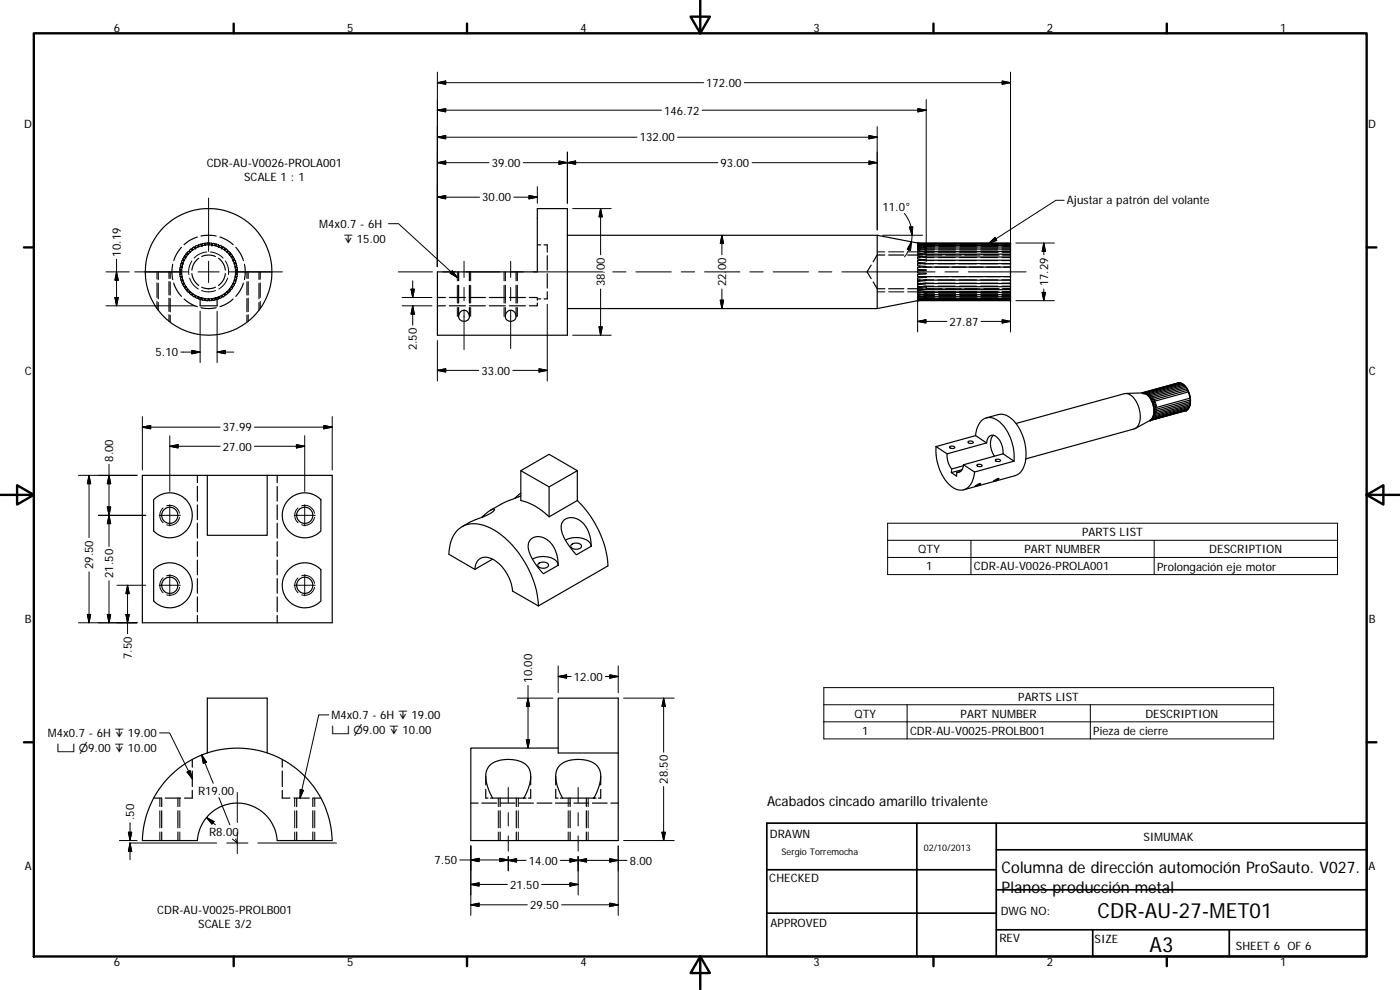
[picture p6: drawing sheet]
<svg xmlns="http://www.w3.org/2000/svg" width="420mm" height="297mm" viewBox="0 0 420 297" stroke-linecap="round" stroke-linejoin="round" font-family="sans-serif">
<g fill="none" stroke="#000" stroke-width=".36">
<path d="M51.8 79.3l-.2 2.5 .2 2.1M54.2 79.5l.1 .3M54.3 79.1v.3M54.4 79.1h.1M54.5 74.2l-1.2 1.4-1.1 2.6M54.5 79.9h.1M54.5 78.5l.1 .3M54.6 80l-.2 .1M54.6 79.1h.1M54.7 78.1l-.1 .2M54.7 78.9h.1M54.7 79.1h.1"/>
<path d="M54.7 78.1h.1M54.8 78.1h.1M54.8 78.9h.1M54.9 79.1h-.1M54.9 79h.1M54.9 77.7v.1M54.9 77.8l.1 .1M55 77.5l-.1 .2M55 78.1l.1 .1M55.1 77.9l.1 .2M55.1 77.2v.1M55.2 77.1l-.1 .1"/>
<path d="M55.2 77.1l.2 .1M55.2 78.1h.1M55.4 76.8h.1M55.5 76.8l.1 .1M55.5 77.2h.2M55.6 76.6l-.2 .2M55.6 77l.1 .2M55.7 77.2h.1M56 76.3l-.3 .1M56.1 76.3l.2 .1M56.1 75.9l.1 .2M56.1 75.8v.1"/>
<path d="M56.2 75.7l-.1 .1M56.3 76.1l.1 .1M56.4 76.3v.1M56.4 76.2v.1M56.4 76.4h-.1M56.5 75.4l-.1 .2M56.6 75.4l.1 .1M56.8 75.6l.1 .1M56.9 75.2h.1M56.9 75.1h.1M56.9 75.2v.1M57 75.4v.2"/>
<path d="M57 75.6v.1M57 75.6h.1M57 75l-.1 .1M57.3 74.7l-.1 .1M57.3 74.7h.1M57.4 74.7l.1 .1M57.6 74.9l.1 .1M57.7 74.5l.1 .2M57.8 75h.1M57.8 74.7l.1 .1M57.8 74.9v.1M57.9 74.8v.1"/>
<path d="M57.9 74.3l-.2 .1M58 74.2h.4M58.5 74.3l.1 .1M58.6 74.4h.1M58.7 74.4h.1M58.7 74.2v.1M58.7 74.3h.1M58.8 73.8l-.1 .3M59.2 73.6h.1M59.2 73.6l-.2 .1M59.2 71.1l-2.4 1.1-1.5 1.2M59.3 73.6v.2"/>
<path d="M59.4 73.9l.1 .1M59.5 74h.1M59.6 74h.1M59.6 73.5v.2M59.7 77.5a5 5 0 0 0-2.1 3.5M59.7 74h-.1M59.7 73.8v.1M59.7 73.9h.1M59.7 73.4h.1M59.8 73.4h-.1M60.2 73.3h-.2M60.3 73.3h.1"/>
<path d="M60.3 70.8l1.9-.2 2.7 .2M60.3 73.3l.1 .1M60.4 73.5l.2 .2M60.5 77a5 5 0 0 1 4.2 0M60.6 73.7h.1M60.6 73.2v.1M60.7 73.4v.2M60.7 73.1v.1M60.9 73.1h-.2M61.3 73l-.2 .1M61.3 73l.1 .2M61.4 73.3l.1 .1"/>
<path d="M61.5 73.4h.1M61.5 73.5h.1M61.6 73.5h.1M61.7 73.3v.1M61.7 73v.2M61.8 73h.1M62 72.9l-.2 .1M62.3 72.9h.1M62.3 72.9h-.2M62.4 73l.1 .1M62.5 73.2v.1M62.5 73.3v.1"/>
<path d="M62.5 73.4h.1M62.7 73.4h-.1M62.7 73.3v.1M62.7 73.2v.1M63 72.9l-.3 .2M63.2 72.9l.3 .1M63.5 73v.2M63.5 73.3l.1 .2 .2-.2M63.8 73.1v.1M63.9 73l-.1 .1M63.9 73l.2 .1M64.3 73.1h.2"/>
<path d="M64.5 73.1v.1M64.5 73.4v.2M64.5 73.2v.1M64.6 73.7h.1M64.7 73.7h.1M64.8 73.5l-.1 .2M64.9 73.3v.1M64.9 73.3h.1M65 73.3h.2M65.4 73.4h.1M65.5 73.9h.1M65.5 74h.1"/>
<path d="M65.5 73.4h.1M65.5 73.8v.1M65.6 77.5a4.9 4.9 0 0 1 2 3.5M65.6 73.6v.1M65.6 73.5v.1M65.6 74h.1M65.8 74h-.1M65.8 73.9v.1M65.9 73.6l-.1 .2M66 71.1l2.4 1.1 1.6 1.2M66 73.6h.1M66 73.6l.2 .1"/>
<path d="M66.3 73.8l.2 .3M66.5 74.3h.1M66.5 74.4h.1M66.5 74.2v.1M66.7 74.3l-.1 .1M67.2 74.2h-.4M67.3 74.3l.2 .1M67.3 74.9l.1 .1M67.3 74.8v.1M67.4 75h.1M67.4 74.7l-.1 .1M67.5 74.5l-.1 .2"/>
<path d="M67.6 74.9l-.1 .1M67.7 74.8h.4M68.2 75.6h.1M68.2 75l.1 .1M68.2 75.6v.1M68.2 75.4v.2M68.3 75.1h.1M68.3 75.2v.1M68.4 75.2h-.1M68.4 75.6l-.1 .1M68.6 75.4l-.1 .1M68.7 75.4l.1 .2"/>
<path d="M68.8 76.3l.1 .1M68.9 76.2l-.1 .1M68.9 76.4h.1M68.9 76.1v.1M69 75.7l.1 .1M69.1 75.8v.1M69.1 76.3l-.2 .1M69.1 75.9l-.1 .2M69.3 76.2h.1M69.3 76.2l-.1 .1M69.4 76.2v.1M69.4 76.3l.2 .1"/>
<path d="M69.5 77.2h.1M69.5 77.2h.2M69.6 77l-.1 .2M69.6 76.6l.2 .2M69.8 76.8l-.2 .1M69.8 77.2l.3 .1M70 78.1h.1M70.1 78.2h.1M70.1 77.9l-.1 .2M70.2 78.1l-.1 .1M70.2 77.5v.4M70.3 79h.1"/>
<path d="M70.3 79.1h.1M70.4 79.1h.2M70.4 78.9h.1M70.5 78.1h-.2M70.5 78.9h-.1M70.5 78.1l.1 .2M70.7 78.5l-.1 .3M70.8 74.2l1.5 2.1 .8 1.9M70.8 79.9l-.2 .1M70.8 79.1h-.1M70.8 79.1h.1M70.9 79.1v.1"/>
<path d="M70.9 79.2l.1 .2M71 79.5l-.1 .3M73.4 79.3l.2 1.7-.2 2.9M161.3 73.5h1M163.3 73.5h.9v2.1M164.2 76.7v4.3M170.3 70.6h93M261.4 79.5l-1.2 2.1 1.2 2M263.3 70.6v22M263.3 70.6l13 2.5M265.5 76.5h-2.2l-1.2 2M266.7 76.5h4.6"/>
<path d="M272.4 76.5h4.6M275.4 72.9v.3l1.1 .2M275.4 72.9h27.9M275.4 72.9h.1M275.4 73h.3M275.4 73h.1M275.4 73.3h.2M275.6 77.1h.1M275.6 77.1h27.7M275.6 77.1l-.2 .1 .1 .5 2.5 .4M275.7 73.1h.1M275.7 73.3l.7 .1"/>
<path d="M275.7 73l.7 .2-.6-.2M275.7 74.7l.7 .1M275.7 74.1l.7 .1M275.7 73.7l.7 .1M275.7 75.4l.7 .1M275.8 79.1h27.5h-2.6M275.8 79.1l-.4 .1 .1 .6 2.5 .2M275.8 73h.1M275.8 73.1l.6 .1M275.8 76.2l.6 .1M275.8 77.1l.6 .1M275.8 78.1h.6"/>
<path d="M275.8 79.1h.6M277 73.3l.7 .1zM277 74.3l.7 .1M277 74.9l.7 .1M277 75.6l.7 .1M277 76.3l.7 .1M277 77.2l3.3 .1M277 78.1l3.2 .1M277 79.1h3.2M277 73.5l.6 .1M277 73.9l.6 .1M277 73.2l.6 .1"/>
<path d="M277.1 73.8l.6 .2M277.1 73.3l.9 .1M277.2 74.2l.5 .1M277.3 74.8l.4 .1M277.4 75.5h.3M277.6 73.6h.1M277.6 73.6l.1 .1M277.6 73.3l.1 .1M277.8 76.3l.2 .1M277.8 75.6h.2M277.8 74.9v.1M277.8 73.6l.2 .1"/>
<path d="M277.8 73.9l.2 .1M277.8 74.4h.1M277.8 73.7h.2M277.8 74h.2M278 73.5h.1M277.8 73.4h.2M277.9 75h2.5M277.9 74.4h2.6M277.9 77.2h.1M277.9 74h2.6M278 77.2h.1M278 78.1h.1"/>
<path d="M278 77.2l-.2 .1M278 78.1l-.2 .1M278 76.4h.1M278 76.4h2.3M278 75.6h.1M278 75.6l2.4 .1M278 73.5h2.5M278 73.7h2.5M278 73.4h2.5M278.1 76.5h4.6M281.5 79.1h5.1M281.5 78.2h5.1"/>
<path d="M281.6 77.3h5.1M281.6 76.4h5.1M281.7 75.7h5M281.7 75h5.1M281.7 74.4h5.1M281.8 73.7h5M281.8 74h5M281.8 73.5h5M281.8 73.4h5M283.8 76.5h4.6M287.9 79.1h5.1M287.9 78.2h5.1"/>
<path d="M288 77.3h5.1M288 76.4h5.1M288 75.7h5.1M288 75h5.1M288 74.4h5.1M288.1 73.5h5.1M288.1 73.7h5M288.1 74h5M288.1 73.4h5.1M289.5 76.5h4.6M294.3 79.1h5.1M294.3 78.2h5.1"/>
<path d="M294.3 77.3h5.1M294.4 75.7h5.1M294.4 76.4h5M294.4 74.4h5.1M294.4 75h5.1M294.4 73.5h5.1M294.4 73.7h5.1M294.4 74h5.1M294.4 73.4h5.1M295.3 76.5h4.5M300.7 76.4h2.6M300.7 77.3h2.6"/>
<path d="M300.7 78.2h2.6M300.7 75.7h2.6M300.7 73.5h2.6M300.7 73.7h2.6M300.7 74h2.6M300.7 74.4h2.6M300.7 75h2.6M300.7 73.4h2.6M301 76.5h2.3M303.3 75.4l-27.9 .1 .1 .4 2.2 .4M303.3 78.1h-27.9l.1 .6 2.4 .3-.1 .1M303.3 73.3h-27.9l.2 .2 1.1 .2"/>
<path d="M303.3 73.6h-27.9l.1 .3 1.4 .3M303.3 74.1h-27.9l.1 .4 1.6 .3M303.3 74.7h-27.9l.2 .5 1.7 .3M303.3 76.2l-27.9 .1 .2 .5 2.3 .3M303.3 72.9v.4M303.3 73.6v.8M303.3 78.1v1.9M303.3 73.3v.1M303.3 73h-27.9M303.3 73.4v.2M303.3 73.6h.1M303.3 74.4v3.7"/>
<path d="M303.3 76.2v.1M303.3 77.1v.1M303.3 78.1h.1M43.6 81.6a19 19 0 0 0 19 19 19 19 0 0 0 19-19M43.6 81.6h10.9M43.6 81.6a19 19 0 0 1 19-19 19 19 0 0 1 19 19M47.5 81.6v2.3M47.5 85v4.6M47.5 90.8v2.3M50.7 81.6v1.9M50.7 84.5v4M50.7 89.5v4"/>
<path d="M50.7 94.4v2M52.1 85l1 2.2 1.4 1.7M54 81.3v.2M54 81.7v.2M54 81.9h.1M54 80.6l.2 .3M54 81.9l.2 .1M54 81.2h.1M54 82.7l.3 .3M54 81.2h.2M54.1 80.2l-.1 .2M54.2 83.4v.1"/>
<path d="M54.2 83.5v.1M54.2 82.3l-.2 .3M54.3 82h.1M54.3 80.1l-.2 .1M54.3 83.8v.2M54.3 81.2h.1M54.3 80.9l.2 .1M54.3 83.3l-.1 .1M54.4 84.1h.1M54.4 81.2h.1M54.5 84.5h.1M54.5 82.1l-.2 .1"/>
<path d="M54.5 82v.1M54.5 82.1h.1M54.5 84.5v.2M54.5 81.1h.1M54.5 81h.1M54.5 81.6a8.2 8.2 0 0 0 5.6 7.7M54.5 83h-.1M54.5 83.2h.1M54.6 83v.1M54.6 83.2h-.1M54.6 83.1v.1M54.6 84.8l.1 .2"/>
<path d="M54.6 84.3l-.1 .1M54.7 85h.1M54.7 85.1h.1M54.8 84h-.2M54.8 84.1h.1M54.9 84.1h.1M54.9 84.2l-.2 .1M54.9 85.5h.1M54.9 85l-.1 .1M54.9 85.5l.1 .2M54.9 85.4h.1M55 85.3l-.1 .1"/>
<path d="M55.1 85.8v.2M55.1 86h.1M55.1 85h-.1M55.2 85h.1M55.2 85.1h.1M55.2 85v.1M55.2 85.1l-.1 .1M55.3 89.7l1.9 1.4 2 .9M55.4 86h-.2M55.6 86.2v.4M55.7 86.7l.3 .1M55.7 86.1h-.1"/>
<path d="M55.7 85.9h-.2M55.7 86h.1M55.7 86v.1M56.1 87.2v.1M56.1 87.2h.1M56.1 87.3l.1 .1M56.2 87.1l-.1 .1M56.4 86.9l-.1 .1M56.4 86.8h.1M56.4 86.8h-.3M56.4 86.9h.1M56.4 87.5l.1 .2"/>
<path d="M56.5 87.7h.1M56.7 87.6l-.1 .1M56.9 87.8l.1 .4M56.9 87.5h-.1M57 87.5h.1M57.1 87.6v.1M57.1 87.7l-.1 .1M57.2 88.3l.1 .1M57.3 88.4h.1M57.5 88.3l-.1 .1M57.6 82.1a5 5 0 0 0 2.1 3.5M57.7 88.2h-.1"/>
<path d="M57.7 88.1v.1M57.8 88.5l.1 .3M57.8 88.1v.1M57.8 88.2v.2M58.4 88.9h-.4M58.6 88.7l-.1 .1M58.6 88.7h.1M58.6 89.3h.1M58.7 89l-.1 .2M58.7 88.7v.2M58.7 89.3h.1M59 89.4l.2 .1"/>
<path d="M59.2 89.5h.1M59.3 89.4v.1M59.5 89.2l-.1 .1M59.6 89.1v.1M59.6 89.2l.1 .2M59.6 89.5l.2 .3M60 89.8l.2 .1M60.1 89.3a7.9 7.9 0 0 0 5.1 0M60.4 89.7l-.1 .2M60.4 89.5v.1M60.5 89.5h-.1M60.5 89.5h.1"/>
<path d="M60.6 89.5h.1M60.6 89.8v.2M60.7 89.5v.2M60.7 90h.2M61.4 89.9l-.3 .2M61.5 89.7l-.1 .1M61.5 89.7h.1M61.6 89.7h.1M61.7 89.7v.2M61.7 90v.1M61.8 90.2h.1M61.8 90.2h.2"/>
<path d="M62.1 90.2h.2M62.3 90.2h.1M62.5 90v.1M62.5 90.1l-.1 .1M62.5 89.8v.1M62.6 89.7h-.1M62.6 89.7h.1M62.7 89.8v.1M62.7 90l.1 .1M62.8 90.1v.1M62.8 90.2h.2M63.5 90l-.3 .2"/>
<path d="M63.5 89.7v.2M63.6 89.7l.2 .1M63.8 89.9l.1 .2M64.1 90.1h-.2M64.5 89.8l-.2 .2M64.5 89.5v.2M64.6 89.5h.1M64.7 86.2a4.8 4.8 0 0 1-4.2 0M64.7 89.5h.1M64.7 89.5h-.1M64.7 89.5l.1 .1M64.9 89.7v.2"/>
<path d="M64.9 92.3l-2.3 .3-2.3-.3M65.2 89.3v2.5h-5.1v-2.5M65.2 89.8l-.2 .1M65.5 89.2v.2M65.6 89.5l-.2 .3M65.6 89.2h-.1M65.7 89.1l-.1 .1M65.7 89.2l.1 .1M65.8 89.4l.1 .1M65.9 89.5h.1M66 89.5h.1M66.2 89.4l-.2 .1"/>
<path d="M66.5 88.7v.2M66.5 89l.1 .2M66.5 88.7h.1M66.5 89.3h-.2M66.6 89.3h-.1M66.6 88.7l.1 .1M66.8 88.9h.4M67.4 88.2v.2M67.4 88.2h.1M67.4 88.5l-.1 .3M67.4 88.1v.1M67.5 88.1v.1"/>
<path d="M67.5 88.2h.1M67.6 82.1a4.8 4.8 0 0 1-2 3.5M68.1 88.3h-.4M68.1 87.6l.1 .2M68.2 87.5h.1M68.2 87.5h-.1M68.3 87.8l-.1 .4M68.3 87.5h.1M68.5 87.6l.1 .1M68.7 87.7h.1M68.8 86.9h.1M68.8 87.5l-.1 .2"/>
<path d="M68.9 86.9v.1M68.9 86.8h-.1M69 87.1l.1 .1M69.1 87.2h.1M69.1 87.3l-.1 .1M69.1 86.8h-.2M69.1 87.2v.1M69.2 86.8l.2 .1M69.4 86.9h.1M69.5 86v.1M69.5 85.9h.1M69.5 86h.1"/>
<path d="M69.5 86.1h.1M69.5 85.9h.2M69.6 86.7l-.2 .2M69.6 86.2v.4M69.8 86h.2M70 89.7l-1.9 1.4-2.1 .9M70 85.1l.1 .1M70 85.1h.1M70 85v.1M70 85h.1M70.1 85h.1M70.1 85.8l-.1 .2"/>
<path d="M70.2 85.3l.1 .1M70.3 85l.2 .1M70.3 85.5h.1M70.3 85.5l-.1 .2M70.3 84.1h.1M70.4 84.2l.1 .1M70.5 85h.1M70.6 84l-.2 .1M70.6 83.1v.1M70.6 84.3l.1 .1M70.6 80.1h.1M70.6 83.2h.2"/>
<path d="M70.6 83v.1M70.6 83.1h.1M70.6 84.8l-.1 .2M70.7 83h.1M70.7 80.1h.1M70.7 81.6a8.2 8.2 0 0 1-5.5 7.7M70.7 81.6a8.1 8.1 0 0 0-8.1-8.1 8.1 8.1 0 0 0-8.1 8.1M70.7 81.6h10.9M70.7 84.1h.2M70.7 82.1l.2 .1M70.7 81.1h.1M70.7 82.1h.1"/>
<path d="M70.7 84.5h.1M70.7 81h.1M70.7 84.5v.2M70.8 81.2h.1M70.9 83.3l.1 .1M70.9 82l-.2 .1M70.9 80.1l.2 .1M70.9 80.9l-.1 .1M71 83.8l-.1 .2M71 82.3l.2 .3M71 83.4v.1M71 81.2h.2"/>
<path d="M71 83.5v.1M71.1 80.2l.1 .2M71.2 80.6l-.2 .3M71.2 82.7l-.3 .3M71.2 81.3l.1 .2M71.3 81.7l-.3 .3M73.1 85l-1 2.2-1.3 1.7M74.5 81.6v1.9M74.5 84.5v4M74.5 89.5v4M74.5 94.4v2M77.7 81.6v2.3"/>
<path d="M77.7 85v4.6M77.7 90.8v2.3M131.3 89.3h2.4M131.3 81.6h30v-19h9v38h-39zM131.3 91.8h2.4M134.9 89.3h4.8M134.9 91.8h4.8M137.6 81.6v2.6M137.6 85.6v5.3M137.6 92.3v2.6M140.9 89.3h4.8M140.9 91.8h4.8"/>
<path d="M140.9 81.6v2.6M140.9 85.6v5.3M140.9 92.3v2.6M146.8 89.3h4.8M146.8 91.8h4.8M151.6 81.6v2.6M151.6 85.6v5.3M151.6 92.3v2.6M152.9 89.3h4.8M152.9 91.8h4.8M154.9 81.6v2.6M154.9 85.6v5.3"/>
<path d="M154.9 92.3v2.6M158.9 89.3h2.4v.8M161.3 89.7h1M161.3 90.9v.9h-2.4M164.2 87.5v2.2h-.9M164.2 82.1v4.3M170.3 92.6h93M262.1 84.6l1.2 2h2.2M266.7 86.6h4.6M272.4 86.6h4.6M275.4 90.2h27.9M275.4 90.2h.1"/>
<path d="M275.5 90.2h-.1M275.5 90.1h-.1M275.5 87.7h27.8M275.6 89.9h-.2M275.6 87.7h-.1M275.7 90.1l.7-.2-.6 .2M275.7 90.1l-.3 .1M275.8 80.1h.1M275.8 83h.1M275.8 83h27.5M275.8 80.1h27.5M275.8 80.1l-.4 .1v.6l2.6 .3-2.4 .1-.2 .1v.6l2.6 .2"/>
<path d="M276.3 90l-13 2.6M276.4 87.6l-.6 .1M276.4 86.8l-.6 .1M276.4 86h-.6M276.4 85l-.6 .1M276.4 90l-.7 .2M276.4 89.7l-.7 .1M276.4 88.9l-.7 .1M276.4 89.4l-.6 .1M276.4 88.3l-.7 .1M276.5 89.8l-1.1 .3h27.9M276.7 89.4l-1.3 .3v.2h27.9"/>
<path d="M276.9 89l-1.4 .2-.1 .3h27.9M277 89.6l.7-.1-.7 .2M277.1 88.4l-1.7 .3v.3h27.9M277.3 87.7l-1.8 .3-.1 .4h27.9M277.6 84h-.6M277.6 84h.1M277.6 89.8l-.6 .1 .7-.1M277.6 89.7l-.6 .1M277.6 84h2.6M277.7 87.6l-.3 .1M277.7 87.5h-.7M277.7 86.9l-2.2 .3v.5"/>
<path d="M277.7 86.7l-.7 .1M277.7 85h-.7M277.7 89.7h-.1M277.7 85h2.5M277.7 88.8l-.5 .1M277.7 89.2l-.6 .1M277.7 88.7l-.7 .1M277.7 89.2l-.7 .1M277.7 88.3h-.4M277.7 88.2h-.7M277.7 83l.2 .2-2.4 .2-.1 .6 27.9 .1-2.6-.1M277.8 85.9h.2"/>
<path d="M277.8 85l.2 .1-.4 .1-2.1 .2-.1 .6h27.9M277.8 84v.2l-2.3 .3-.1 .5 27.9 .1M278 89.7h.1M278 89.5h.1M277.8 88.7h.2M277.8 89.2h.2M277.8 88.1h2.6M277.9 88.1l.1 .1M277.9 86l-2.4 .4-.1 .5h27.9M277.9 88.7h2.6M277.9 89.1h2.6M278 87.5l-.2 .1"/>
<path d="M278 86h-.1M278 89.7l-.2 .1M278 89.7h2.5M278 88.7h.1M278 88.7l-.2 .1M278 89.2h-.2M278 82.1l-2.6 .2v.6l.4 .1M278 88.2h.1M278 80v.1M278 82.1h.1M278 89.7l-.9 .2M278 88.2h-.2"/>
<path d="M278 89.5h2.5M278 80.1h-.3M278.1 86.6h4.6M280.3 85.9h-3.3M280.3 86.7l-2.5 .1M280.4 87.5h-2.4M281.5 84h5.1M281.5 85h5.1M281.6 85.9h5.1M281.6 86.7h5.1M281.7 87.5h5M281.7 88.1h5.1"/>
<path d="M281.7 88.7h5.1M281.8 89.1h5M281.8 89.5h5M281.8 89.7h5M283.8 86.6h4.6M287.9 84h5.1M287.9 85h5.1M288 85.9h5.1M288 86.7h5.1M288 87.5h5.1M288 88.1h5.1M288 88.7h5.1"/>
<path d="M288.1 89.7h5.1M288.1 89.1h5M288.1 89.5h5M289.5 86.6h4.6M294.3 84h5.1M294.3 85h5.1M294.3 85.9h5.1M294.4 87.5h5.1M294.4 86.7h5M294.4 88.1h5.1M294.4 88.7h5.1M294.4 89.7h5.1"/>
<path d="M294.4 89.1h5.1M294.4 89.5h5.1M295.3 86.6h4.5M300.7 85.9h2.6M300.7 85h2.6M300.7 86.7h2.6M300.7 89.7h2.6M300.7 88.1h2.6M300.7 88.7h2.6M300.7 87.5h2.6M300.7 89.1h2.6M300.7 89.5h2.6"/>
<path d="M301 86.6h2.3M303.3 88.7v.3M303.3 89.7v.2M303.3 90.2h.1M303.3 80.1h.1M303.3 80.1v1.1M303.3 81.2v.7M303.3 82v.1M303.3 82.1v.9M303.3 83v2.1M303.3 85.1v3.3M303.3 86.9h.1"/>
<path d="M303.3 88.4v.3M303.3 89v.2M303.3 89.2v.3M303.3 89.5v.2M303.3 89.9h.1M303.3 89.9v.2M303.3 90.1v.1M303.3 80v.1M303.3 81.2h.1M303.3 81.9v.1M303.3 82.1h.1M343.1 117.9h.5"/>
<path d="M343.1 117.9l-5.3 .1M343.1 117.9h.1M343.7 118.1h.1M343.7 118.1l.8 .1M344.1 118.3l.8 .1M344.1 118.3h.1M346.4 119.9h.1M353.6 114.9h-.1M353.9 114.9l-11.3 3M354.3 114.9v.1M354.3 114.9l-11.2 3M354.3 115h.1"/>
<path d="M354.6 115.1l-.2-.1-11 3h.6M354.6 115.1h.1M354.7 115.1h.1M354.7 115.1l-11 3M354.8 115.1l.1 .2M355.3 115.6l-.2-.3-11 3M355.4 115.5v.1M355.4 115.5l-11 3.1 .2 .2 .7-.1M355.4 115.6l.1 .3M355.7 115.9h.1M355.7 115.9l-11 3 .2 .2 .9-.1M355.7 115.9l.1 .4"/>
<path d="M356.1 116.7l-.1-.5-11 3.1 .2 .2 .9-.1M356.4 117.1l-.1-.5-11 3.1 .1 .2h1M356.6 117.6h.1M356.6 117.6l-.1-.5-11 3 .1 .3 1-.1M356.8 118l.1 .5M356.8 118h.1M356.8 117.9h.1M356.8 117.9v.1M356.8 117.9l-.1-.3-11 3 .2 .3 .9-.1M356.9 118.5v.1M356.9 118.5h.1M356.9 118.6h.1"/>
<path d="M357 119l.2 .4M357 118.6h.1M357 119h.1M357.1 118.6l.1 .3M357.1 119.5l.2 .5-11 3v-.3l.8-.5M357.1 119.5h.1M357.1 118.9l-.1 .1M357.2 118.9h-.1M357.2 119.4h.1M357.2 119.4l-11 3v-.2l.8-.4M280.9 134a14 14 0 0 0 5.5 12.5 3.7 3.7 0 0 0 5.5-2.5l.6-2.4M280.9 134l3.3 2.2"/>
<path d="M284.2 136.2a6.8 6.8 0 0 0 1.4 4.5M285 134l.3-.1a.67 .67 0 0 1 .8-.1 .67 .67 0 0 1 .3 .7h-.1a.8 .8 0 0 1-1.3-.5zM289.1 139.7l-3.5 1M289.2 139.4a2.05 2.05 0 0 1-2 2.3M289.2 139.4l3.3 2.2M290.6 132.5l.2-.1a.87 .87 0 0 1 1.3 .4 .9 .9 0 0 1-1.5-.3zM292.8 130.7a5.2 5.2 0 0 1 3.8-5.4 7.2 7.2 0 0 1 6 4.6 15.5 15.5 0 0 1 1.7 8.5M292.8 130.7l3.3 2.2M292.8 130.7l-11.9 3.3M293.2 139.4l.3-.1a.88 .88 0 0 1 1.2 .5l-.6 .2a.58 .58 0 0 1-.6 0 .58 .58 0 0 1-.3-.6zM296 125.4l3.6-1a6 6 0 0 1 6 3.7 14.1 14.1 0 0 1 1.4 12.5l-.9 1.2-1.5 .9-15.4 4.3M296.1 132.9a1.85 1.85 0 0 1 .7-1.9 1.85 1.85 0 0 1 2.1-.1 6.1 6.1 0 0 1 2.1 5.3"/>
<path d="M296.1 132.9l-11.9 3.3M298.1 130.6a5.3 5.3 0 0 0 .4 6.3M298.8 137.9l.3-.1a.9 .9 0 0 1 1.2 .5l-.7 .2a.61 .61 0 0 1-.8-.6zM301 136.2l-11.8 3.2M301 136.2l3.3 2.2M304.3 138.4l-11.8 3.2M304.9 127.1l32.5-9a3.9 3.9 0 0 1 3.9 2.9 6.5 6.5 0 0 1-.4 7.4l-33.1 9.3M345.3 126l-4.6 2.6M345.6 125.8l-.1 .1M345.8 125.6l-.3 .3M345.9 125.2h.1M346 125.5l-.2 .1"/>
<path d="M346.3 125.1l-.6 .5M346.5 124.7l-.6 .5M346.6 120.4h.1M346.8 120.8h.1M346.8 120.8l-.9 .3 .1 .3 .9-.1-.8 .3v.3l.9-.1M347 121.8h.1M355.8 123.2h.1M356.1 123.1l-11.1 3.1M356.2 123h.1M356.2 123l-11 3 .3-.1M356.4 122.9l-.1 .1M356.6 122.6h.1"/>
<path d="M356.6 122.6l-.1 .2-11 3.1M356.7 122.5v.1M356.7 122.6l-11 3M356.8 122.2l-.1 .3M356.9 122.2l-11 3M356.9 121.9l.1 .1M356.9 122.2h.1M357 122h.1M357 122l-.1 .2M357 121.5l.1 .3M357 121.8l-11 3.1 .8-.6M357.1 121.8h-.1"/>
<path d="M357.1 121l.1 .4M357.1 120.5l.1 .4M357.1 120h.1M357.2 120l.1 .5-11 3v-.3l.8-.5M357.2 121.4h.1M357.2 121.4l-11 3 .1-.3 .7-.3M357.2 120.9v.1M357.2 121l-10.9 3v-.3l.8-.4M46.4 149.6a6.8 6.8 0 0 1 9.5 .4 6.8 6.8 0 0 1-.3 9.5 6.8 6.8 0 0 1-9.5-.2v-9.4zM59.2 142.6v2.2M59.2 145.9v4.5M59.2 151.5v4.4"/>
<path d="M59.2 157v4.4M62.2 142.6h-19.5v44.3h57v-44.3h-19.5M62.2 142.6h18v18h-18zM83.2 142.6v2.2M83.2 145.9v4.5M83.2 151.5v4.4M83.2 157v4.4M86.9 149.7a6.8 6.8 0 0 1 9.4 .2v9.4a6.8 6.8 0 0 1-9.7 0 6.8 6.8 0 0 1 .3-9.6zM144.6 155.2l2.2-1.8 1.5-.6a2.12 2.12 0 0 1-1.6 1.5l-5.6 2.3-2.4 1.4M156.3 141.2l8.5-4.9 8.5 4.9-8.5 4.9zM156.3 141.2v9a17.8 17.8 0 0 1 8.5 4.9l8.5-4.9M156.3 148l-1.8 1.5"/>
<path d="M156.3 148.8l-4.8 1.9-4.3 2.4M164.8 146.1v9M169.2 156.1a4.6 4.6 0 0 1 6.7 2.1l1.1 2.7 .4 3-4.4 2.6a15.9 15.9 0 0 1-4.6-8.2l.2-1.3zM173.3 150.2a30 30 0 0 1 9.1 19.6l-20.8 12M173.3 141.2v9M285.6 140.7l-.1 1.1M287.2 141.7l-.1 1.2-1.6-1.1M288.3 141.4l-1.1 .3M288.7 140.9l-3.2 .9M292.6 145.9l1.6-.8a1.59 1.59 0 0 1-1.6 .9zM298.2 144.3a1.41 1.41 0 0 1 1.6-.6l-1 .6zM46.4 170.6a6.7 6.7 0 0 1 9.5 .4 6.7 6.7 0 0 1-.3 9.5 6.7 6.7 0 0 1-9.5-.2v-9.4z"/>
<path d="M59.2 162.5v4.4M59.2 168.1v4.4M59.2 173.6v4.4M59.2 179.1v4.5M83.2 162.5v4.4M83.2 168.1v4.4M83.2 173.6v4.4M83.2 179.1v4.5M86.3 171.3a6.7 6.7 0 0 1 10-.4v9.4a6.7 6.7 0 0 1-9.4 .3 6.7 6.7 0 0 1-.6-9.3zM142.5 170.8a3.4 3.4 0 0 1 1.7-3.3 3.4 3.4 0 0 1 3.7 .3 12.6 12.6 0 0 1 5.9 9.5l7.8 4.5M142.5 170.8l-7.8-4.5a8.9 8.9 0 0 1 4.8-8.7 11.3 11.3 0 0 1 10.6 2.6 30.2 30.2 0 0 1 11.5 21.6M147.8 167.8l-5.3 3"/>
<path d="M159.3 161.8a4.6 4.6 0 0 1 6.7 2.1l1 2.3 .5 3.4-4.4 2.5a16.3 16.3 0 0 1-4.6-8.1l.1-1zM159.8 167.8a6.3 6.3 0 0 1 7.4 .9l.3 .9M161.7 169.1a2.07 2.07 0 0 1 2.9 .4 1.82 1.82 0 0 1-3.2 0zM169.7 162.1a6.3 6.3 0 0 1 7.5 .9l.2 .9M171.4 163.5a2.07 2.07 0 0 1 3.1 .3 1.83 1.83 0 0 1-2.8 .7l-.4-.5zM59.2 184.7v2.2M83.2 184.7v2.2M167.5 209.5h18v16.4h-18zM46.1 239.5h2.3M48.5 239.5v2.5M49.6 239.5h4.6M50.6 233.2a28.5 28.5 0 0 1 30.9-6.8 28.5 28.5 0 0 1 18.2 25.8h-16.5a12 12 0 0 0-12-11.2 12 12 0 0 0-12 11.2h-16.5a28.6 28.6 0 0 1 7.9-19z"/>
<path d="M53.4 239.5v2.5M57.7 237.1v2.4h-2.3M57.7 227.9v2.3M57.7 231.3v4.7M62.2 225.9v-16.4h18v16.4M84.7 237.1v2.4h2.3M84.7 227.9v2.3M84.7 231.3v4.7M88.2 239.5h4.6M89 239.5v2.5M93.9 239.5v2.5M94 239.5h2.3"/>
<path d="M145.8 236.9v2.6h.7M145.8 232.9v2.6M146.9 229.7a9.7 9.7 0 0 1 9.2-1.3 4.6 4.6 0 0 1 3 5.9l-.7 2.6-1.2 2.6h-9.4a10.8 10.8 0 0 1-1.6-8.7zM147.2 239.5h.6M150.1 239.5v2.5M154.9 239.5v2.5M157.2 239.5h.7M159.3 236.9v2.6h-.7M159.3 232.9v2.6M166.8 236.9v2.6h.7M166.8 232.9v2.6M167.5 224.5h-26.2v27.7h44.2v-26.3"/>
<path d="M168.2 239.5h.7M171.1 239.5v2.5M176 239.5v2.5M178.2 239.5h-9.3a11.6 11.6 0 0 1-1.9-8.3 6.4 6.4 0 0 1 6.5-3.3 7.2 7.2 0 0 1 6.2 2.5 8.6 8.6 0 0 1-.7 7.5l-.8 1.6h.7M180.3 236.9v2.6h-.7M180.3 232.9v2.6M48.5 243.3v5.1M48.5 249.6v2.6M53.4 243.3v5.1M53.4 249.6v2.6M89 243.3v5.1M89 249.6v2.6"/>
<path d="M93.9 243.3v5.1M93.9 249.6v2.6M141.3 241h2.2M144.6 241h4.4M150.1 243.3v5.1M150.1 249.6v2.6M150.1 241h4.4M154.9 243.3v5.1M154.9 249.6v2.6M155.7 241h4.4M161.2 241h4.4M166.7 241h4.5"/>
<path d="M171.1 243.3v5.1M171.1 249.6v2.6M172.2 241h4.5M176 243.3v5.1M176 249.6v2.6M177.8 241h4.4M183.3 241h2.2"/>
<circle cx="139.3" cy="94.8" r="1.68"/>
<circle cx="153.3" cy="94.8" r="1.69"/>
<circle cx="51" cy="154.6" r="2.43"/>
<circle cx="91.5" cy="154.6" r="2.43"/>
<circle cx="51" cy="175.6" r="2.43"/>
<circle cx="91.5" cy="175.6" r="2.43"/>
</g>
<g fill="#000">
<circle cx="54.9" cy="79.1" r=".18"/>
<circle cx="54.9" cy="79" r=".18"/>
<circle cx="55.7" cy="77.2" r=".18"/>
<circle cx="58.7" cy="74.4" r=".18"/>
<circle cx="60.6" cy="73.7" r=".18"/>
<circle cx="62.6" cy="73.4" r=".18"/>
<circle cx="63.6" cy="73.5" r=".18"/>
<circle cx="65.6" cy="74" r=".18"/>
<circle cx="66.5" cy="74.4" r=".18"/>
<circle cx="68.9" cy="76.4" r=".18"/>
<circle cx="70" cy="78.1" r=".18"/>
<circle cx="70.3" cy="79" r=".18"/>
<circle cx="275.4" cy="72.9" r=".18"/>
<circle cx="278" cy="74.4" r=".18"/>
<circle cx="303.3" cy="72.9" r=".18"/>
<circle cx="303.3" cy="73" r=".18"/>
<circle cx="54.5" cy="81.1" r=".18"/>
<circle cx="54.5" cy="81" r=".18"/>
<circle cx="54.6" cy="80.1" r=".18"/>
<circle cx="54.6" cy="80" r=".18"/>
<circle cx="55.7" cy="85.9" r=".18"/>
<circle cx="55.7" cy="86" r=".18"/>
<circle cx="57" cy="87.5" r=".18"/>
<circle cx="60.6" cy="89.5" r=".18"/>
<circle cx="62.6" cy="89.7" r=".18"/>
<circle cx="63.6" cy="89.7" r=".18"/>
<circle cx="65.6" cy="89.2" r=".18"/>
<circle cx="68.2" cy="87.5" r=".18"/>
<circle cx="68.9" cy="86.8" r=".18"/>
<circle cx="69.5" cy="86" r=".18"/>
<circle cx="70" cy="85" r=".18"/>
<circle cx="70.6" cy="80" r=".18"/>
<circle cx="70.7" cy="81" r=".18"/>
<circle cx="275.4" cy="90.2" r=".18"/>
<circle cx="278" cy="87.5" r=".18"/>
<circle cx="278" cy="86" r=".18"/>
<circle cx="278" cy="85.9" r=".18"/>
<circle cx="278" cy="85.1" r=".18"/>
<circle cx="303.3" cy="90.1" r=".18"/>
<circle cx="303.3" cy="90.2" r=".18"/>
<circle cx="343.1" cy="117.9" r=".18"/>
<circle cx="343.4" cy="118" r=".18"/>
<circle cx="353.8" cy="114.9" r=".18"/>
<circle cx="353.9" cy="114.9" r=".18"/>
<circle cx="354.1" cy="114.9" r=".18"/>
<circle cx="354.4" cy="115" r=".18"/>
<circle cx="356.4" cy="117.1" r=".18"/>
<circle cx="357" cy="119" r=".18"/>
<circle cx="345.2" cy="126" r=".18"/>
<circle cx="345.5" cy="125.9" r=".18"/>
<circle cx="345.7" cy="125.6" r=".18"/>
<circle cx="356" cy="123.2" r=".18"/>
</g>
<g fill="none" stroke="#000" stroke-width=".3">
<path d="M131.3 24.8l2.5-.5v1zM131.3 33.1l2.5-.5v1zM131.3 24.8h79.9M131.3 33.1h67.2M131.3 21.6v58.4M210.7 33.1h67.3M223.4 24.8h79.9M263.3 38v31M275.5 32.6l2.5 .5-2.5 .5zM278 29.9v48.6M300.8 24.3l2.5 .5-2.5 .5zM303.3 21.6v51.9"/>
<path d="M62.6 59.4v16M131.3 41.2l2.5-.5v1zM131.3 59.2l2.5-.5v1zM131.3 48.8l2.5-.5v1zM131.3 41.2h59.9M131.3 48.8h15.5M131.3 59.2h12.6M154.2 59.2h7.1M157 48.8h58.4M158.8 58.7l2.5 .5-2.5 .5zM161.3 56v5M167.8 48.3l2.5 .5-2.5 .5z"/>
<path d="M170.3 48.8l2.5-.5v1zM170.3 45.6v15.4M203.4 41.2h59.9M225.7 48.8h37.6M260.8 40.7l2.5 .5-2.5 .5zM260.8 48.3l2.5 .5-2.5 .5zM35 77.8v14M57.6 78.3a6 6 0 0 0-.9 4.1M62.1 75.6a5.8 5.8 0 0 0-3.8 1.8M62.6 78.4v6.4M63.1 75.6a6 6 0 0 1 3.8 1.8M67.6 78.3a5.7 5.7 0 0 1 .9 4.1"/>
<path d="M116.6 67.1h3l17.7 16.2M139.3 78.4v4.8M153.3 78.4v4.8M171.9 62.6h11.5M180.2 62.6l.6 2.5h-1zM180.2 62.6v13.8M216.7 70.6v5.8M216.7 70.6l.5 2.5h-1zM263.3 75.6h2.2M264.9 70.6h12M266.7 75.6h4.6M271.4 64l1.2 1.9a10.5 10.5 0 0 1-.8 10.7l-.3 .5"/>
<path d="M272.4 75.6h4.6M272.9 68.1h1l-.2 2.5zM273.5 72.6l-.2 2.5-1-.3zM278.1 75.6h4.6M283.8 75.6h4.6M289.5 75.6h4.6M295.3 75.6h4.5M296.8 73l1.8-1.8 .5 .9zM301 75.6h2.3M304.9 72.9h11.5M313.3 72.9v3.5M313.3 72.9l.5 2.5h-1z"/>
<path d="M319.4 60.1h-2.5l-20.1 12.9M31.8 81.6h7M31.8 91.8h26.7M34.5 89.3h1l-.5 2.5zM35 81.6l.5 2.5h-1zM40.4 81.6h16M47.1 81.6v2.2M47.1 84.9v4.4M47.1 90.4v2.2M51.1 81.6v2M51.1 84.6v4M51.1 89.6v4"/>
<path d="M51.1 94.6v2M56.9 83.4a5.9 5.9 0 0 0 2.6 3.3M59.4 81.6h6.4M60.1 93.4v15.4M64.7 87.2a6 6 0 0 1-4.2 0M65.2 93.4v15.4M68.3 83.4a5.9 5.9 0 0 1-2.6 3.3M68.8 81.6h16M74.1 81.6v2M74.1 84.6v4M74.1 89.6v4M74.1 94.6v2"/>
<path d="M78.1 81.6v2.2M78.1 84.9v4.4M78.1 90.4v2.2M119.6 81.6h10.2M120.7 89.3h9M120.7 91.8h9M123.3 86.8h1.1l-.5 2.5zM123.9 84.2v5.1M123.9 91.8v5.8M123.9 91.8l.5 2.5h-1.1zM132.8 81.6h4M135.8 81.2l1.5 2.1-2.2-1.3z"/>
<path d="M137.3 81.6v2.6M137.3 85.6v5.3M137.3 92.3v2.6M139.3 86.3v3.9M139.3 93.2v11.7M139.8 81.6h10.3M141.3 81.6v2.6M141.3 85.6v5.3M141.3 92.3v2.6M151.3 81.6v2.6M151.3 85.6v5.3M151.3 92.3v2.6"/>
<path d="M153 81.6h4M153.3 86.3v3.9M153.3 93.2v11.4M155.3 81.6v2.6M155.3 85.6v5.3M155.3 92.3v2.6M160 81.6h20.9M164.2 91.3v23M179.8 98.1h1l-.6 2.5zM180.2 86.7v13.9M183.9 81.6h4M190.8 81.6h10.7"/>
<path d="M204.5 81.6h4M211.4 81.6h10.7M216.2 90.1h1l-.5 2.5zM216.7 86.7v5.9M225.1 81.6h4M232 81.6h10.7M245.7 81.6h3.9M252.7 81.6h27.9M263.3 87.6h2.2M266.7 87.6h4.6M272.4 87.6h4.6M275.4 83.4v16.2"/>
<path d="M275.4 96.4l2.5-.5v1zM275.4 96.4h8.8M278.1 87.6h4.6M283.6 81.6h4M283.8 87.6h4.6M289.5 87.6h4.6M290.6 81.6h17.3M294.5 96.4h8.8M295.3 87.6h4.5M300.8 95.9l2.5 .5-2.5 .5zM301 87.6h2.3M303.3 83.4v16.2"/>
<path d="M304.9 90.2h11.5M312.8 87.7h1l-.5 2.5zM313.3 86.7v3.5M54.3 105.6h5.8M57.6 105.1l2.5 .5-2.5 .6zM65.2 105.6l2.5-.5v1.1zM65.2 105.6h5M131.3 111.1l2.5-.5v1zM131.3 111.1h12.3M131.3 102.2v12.1M153.9 111.1h10.3M161.8 110.6l2.4 .5-2.4 .5z"/>
<path d="M171.9 100.6h11.5M32.7 139.3v24.7M42.7 125v16M42.7 128.2l2.5-.5v1zM42.7 128.2h23.4M51 130.7v16.7M51 133.9l2.5-.5v1zM51 133.9h15.1M76.4 133.9h15M76.4 128.2h23.3M89 133.4l2.4 .5-2.4 .5zM91.4 130.7v16.7"/>
<path d="M97.2 127.7l2.5 .5-2.5 .5zM99.7 125v16M23.5 142.6h17.6M26.7 142.6l.5 2.5h-1zM26.7 142.6v18.7M29.5 154.6h14.2M32.2 152.1h1l-.5 2.5zM32.7 142.6l.5 2.5h-1zM32.7 154.6l.5 2.5h-1zM47.8 154.6h6.3M48.9 152.4a3 3 0 0 0 0 4.4M50 151.8a2.98 2.98 0 0 1 3.9 2.2"/>
<path d="M51 151.4v6.4M53.9 155.2a2.97 2.97 0 0 1-3.9 2.3M88.3 154.6h6.3M89.4 152.4a2.98 2.98 0 0 0 0 4.4M90.5 151.8a3 3 0 0 1 3.9 2.2M91.4 151.4v6.4M94.4 155.2a2.99 2.99 0 0 1-3.9 2.3M266.4 157h135v15.4h-135zM26.7 171.6v15.3M32.7 174.2v12.7M35.1 175.6h8.6M38.3 175.6v14.6"/>
<path d="M38.3 175.6l.5 2.5h-1zM47.8 175.6h6.3M48.9 173.4a3 3 0 0 0 0 4.4M50 172.8a2.97 2.97 0 0 1 3.9 2.2M51 172.4v6.4M53.9 176.2a2.97 2.97 0 0 1-3.9 2.3M88.3 175.6h6.3M89.4 173.4a2.98 2.98 0 0 0 0 4.4M90.5 172.8a2.99 2.99 0 0 1 3.9 2.2M91.4 172.4v6.4M94.4 176.2a2.99 2.99 0 0 1-3.9 2.3M266.4 162.1h135"/>
<path d="M266.4 167.3h135M291.4 162.1v10.3M346.4 162.1v10.3M23.5 186.9h17.6M26.2 184.4h1l-.5 2.5zM32.2 184.4h1l-.5 2.5zM37.8 184.4h1l-.5 2.5zM167.5 199.8v8.1M185.5 199.8v8.1M47.9 219.9h3l6.8 13.8M98.7 214.5h-3l-5.7 25M155.3 209.5h10.6"/>
<path d="M158.5 205.7v18.8M158.5 209.5l.5 2.5h-1zM167.5 203l2.5-.5v1zM167.5 203h3.9M181.7 203h3.8M183 202.5l2.5 .5-2.5 .5zM187.1 209.5h15.2M199.2 209.5v16.2M199.2 209.5l.5 2.5h-1zM247.2 206.3h135v15.4h-135zM247.2 211.5h135M247.2 216.6h135"/>
<path d="M272.2 211.5v10.2M327.2 211.5v10.2M48 239.5v2.5M54 239.5v2.5M56.1 231.6l1-.4 .6 2.5zM60.5 226.5l1.4 2.2-.9 .3zM60.5 226.5l3.5 8.5M65.7 239.3l3.3 8.2M71.2 237.8v9M88.4 239.5v2.5M90.1 236.9l1 .2-1.1 2.4zM94.5 239.5v2.5"/>
<path d="M149.6 239.5v2.5M152.5 236.3v4.5M155.5 239.5v2.5M158 222h1l-.5 2.5zM170.5 239.5v2.5M173.5 236.3v4.5M176.5 239.5v2.5M199.2 236v16.2M35.8 252.2h5.3M38.5 249.7h1l-.5 2.5zM38.9 252.9h26.1M39 246.9v5.3"/>
<path d="M39 252.9v5.1M39 252.9l.5 2.6h-1zM48 243.3v5.1M48 249.6v2.6M54 243.3v5.1M54 249.6v2.6M62 245.3l2.2 1.2-.6 .8zM62 245.3l2.7 2.2M69.8 251.8l1.4 1.1h3.2M70.7 251.8l.5 1.1h-3.2M71.2 249.8v6.3M77.4 252.9h23.6"/>
<path d="M88.4 243.3v5.1M88.4 249.6v2.6M94.5 243.3v5.1M94.5 249.6v2.6M138 258h14.5M141.3 253.8v20.9M141.3 258l2.5-.5v1zM149.6 243.3v5.1M149.6 249.6v2.6M150 257.5l2.5 .5-2.5 .5zM152.5 257v4.3M152.5 258.1l2.5-.5v1.1z"/>
<path d="M152.5 258.1h5.4M152.5 243.8v4M152.5 250.8v4.6M155.5 243.3v5.1M155.5 249.6v2.6M168.2 258.1h20M170.5 243.3v5.1M170.5 249.6v2.6M171 257.6l2.5 .5-2.5 .6zM173.5 243.8v4M173.5 250.8v4.6M173.5 257v11.5"/>
<path d="M173.5 258.1l2.5-.5v1.1zM176.5 243.3v5.1M176.5 249.6v2.6M183 257.6l2.5 .5-2.5 .6zM185.5 253.8v20.9M187.1 252.2h15.2M198.7 249.7h1l-.5 2.5zM141.3 271.5l2.5-.5v1zM141.3 265.4l2.5-.5v1zM141.3 271.5h17M141.3 265.4h11M162.5 265.4h11"/>
<path d="M168.5 271.5h17M171 264.9l2.5 .5-2.5 .5zM183 271l2.5 .5-2.5 .5z"/>
</g>
<g fill="none" stroke="#000" stroke-width=".71">
<path d="M10.1 10h400.1v277h-400.1zM70.1 7.1v2.9M140.2 7.1v2.9M207.3 5h5.8l-2.9 5zM210.2 0v10M280.2 7.1v2.9M350.2 7.1v2.9M7.2 74.2h2.9M410.2 74.2h2.9M.2 148.5h9.9M5.1 145.6l5 2.9-5 2.9zM410.2 148.5l5-2.9v5.8z"/>
<path d="M410.2 148.5h9.9M7.2 222.7h2.9M410.2 222.7h2.9M70.1 287v2.9M140.2 287v2.9M210.2 287l2.9 5h-5.8zM210.2 287v10M280.2 287v2.9M350.2 287v2.9"/>
</g>
<path d="M230.1 247h180.1v40h-180.1zM275.2 247v40M299 255h111.2M299 247v40M230.1 274h68.9M230.1 261h68.9M299 279h111.2M299 267h111.2M327.9 279v8M368.9 279v8" fill="none" stroke="#000" stroke-width=".51"/>
<g fill="#000" stroke="#000" stroke-width=".3">
<path d="M131.3 24.8l2.5-.5v1zM131.3 33.1l2.5-.5v1zM275.5 32.6l2.5 .5-2.5 .5zM300.8 24.3l2.5 .5-2.5 .5zM131.3 41.2l2.5-.5v1zM131.3 59.2l2.5-.5v1zM131.3 48.8l2.5-.5v1zM158.8 58.7l2.5 .5-2.5 .5zM167.8 48.3l2.5 .5-2.5 .5zM170.3 48.8l2.5-.5v1zM260.8 40.7l2.5 .5-2.5 .5zM260.8 48.3l2.5 .5-2.5 .5z"/>
<path d="M180.2 62.6l.6 2.5h-1zM216.7 70.6l.5 2.5h-1zM272.9 68.1h1l-.2 2.5zM273.5 72.6l-.2 2.5-1-.3zM296.8 73l1.8-1.8 .5 .9zM313.3 72.9l.5 2.5h-1zM34.5 89.3h1l-.5 2.5zM35 81.6l.5 2.5h-1zM123.3 86.8h1.1l-.5 2.5zM123.9 91.8l.5 2.5h-1.1zM135.8 81.2l1.5 2.1-2.2-1.3zM179.8 98.1h1l-.6 2.5z"/>
<path d="M216.2 90.1h1l-.5 2.5zM275.4 96.4l2.5-.5v1zM300.8 95.9l2.5 .5-2.5 .5zM312.8 87.7h1l-.5 2.5zM57.6 105.1l2.5 .5-2.5 .6zM65.2 105.6l2.5-.5v1.1zM131.3 111.1l2.5-.5v1zM161.8 110.6l2.4 .5-2.4 .5zM42.7 128.2l2.5-.5v1zM51 133.9l2.5-.5v1zM89 133.4l2.4 .5-2.4 .5zM97.2 127.7l2.5 .5-2.5 .5z"/>
<path d="M26.7 142.6l.5 2.5h-1zM32.2 152.1h1l-.5 2.5zM32.7 142.6l.5 2.5h-1zM32.7 154.6l.5 2.5h-1zM38.3 175.6l.5 2.5h-1zM26.2 184.4h1l-.5 2.5zM32.2 184.4h1l-.5 2.5zM37.8 184.4h1l-.5 2.5zM158.5 209.5l.5 2.5h-1zM167.5 203l2.5-.5v1zM183 202.5l2.5 .5-2.5 .5zM199.2 209.5l.5 2.5h-1z"/>
<path d="M56.1 231.6l1-.4 .6 2.5zM60.5 226.5l1.4 2.2-.9 .3zM90.1 236.9l1 .2-1.1 2.4zM158 222h1l-.5 2.5zM38.5 249.7h1l-.5 2.5zM39 252.9l.5 2.6h-1zM62 245.3l2.2 1.2-.6 .8zM141.3 258l2.5-.5v1zM150 257.5l2.5 .5-2.5 .5zM152.5 258.1l2.5-.5v1.1zM171 257.6l2.5 .5-2.5 .6zM173.5 258.1l2.5-.5v1.1z"/>
<path d="M183 257.6l2.5 .5-2.5 .6zM198.7 249.7h1l-.5 2.5zM141.3 271.5l2.5-.5v1zM141.3 265.4l2.5-.5v1zM171 264.9l2.5 .5-2.5 .5zM183 271l2.5 .5-2.5 .5z"/>
</g>
<g font-size="6.3">
<text x="329.4" y="275.4">CDR-AU-27-MET01</text>
<text x="345" y="285.6">A3</text>
</g>
<g font-size="4.8">
<text x="300.6" y="262.1">Columna de dirección automoción ProSauto. V027.</text>
<text x="300.6" y="267.8">Planos producción metal</text>
</g>
<text font-size="4.1" x="230.2" y="241.9">Acabados cincado amarillo trivalente</text>
<g font-size="3.5">
<text x="34.2" y="9.6">6</text>
<text x="104.2" y="9.6">5</text>
<text x="174.2" y="9.6">4</text>
<text x="244.2" y="9.6">3</text>
<text x="314.2" y="9.6">2</text>
<text x="384.2" y="9.6">1</text>
<text x="212" y="26.1">172.00</text>
<text x="199.3" y="34.4">146.72</text>
<text x="7.3" y="38.4">D</text>
<text x="410.6" y="38.4">D</text>
<text x="192" y="42.4">132.00</text>
<text x="62" y="50.1">CDR-AU-V0026-PROLA001</text>
<text x="147.6" y="50.1">39.00</text>
<text x="216.2" y="50.1">93.00</text>
<text x="73.3" y="54.3">SCALE 1 : 1</text>
<text x="144.7" y="60.4">30.00</text>
<text x="264.9" y="63.2">11.0°</text>
<text x="320.2" y="61.2">Ajustar a patrón del volante</text>
<text x="95.8" y="68.4">M4x0.7 - 6H</text>
<text x="36.3" y="77" transform="rotate(-90 36.3 77)">10.19</text>
<text x="217.9" y="81" transform="rotate(-90 217.9 81)">00</text>
<text x="181.6" y="85.9" transform="rotate(-90 181.6 85.9)">38.00</text>
<text x="217.9" y="85.9" transform="rotate(-90 217.9 85.9)">22.</text>
<text x="314.5" y="85.9" transform="rotate(-90 314.5 85.9)">17.29</text>
<text x="285" y="97.7">27.87</text>
<text x="46.7" y="106.9">5.10</text>
<text x="125.1" y="105.2" transform="rotate(-90 125.1 105.2)">2.50</text>
<text x="7.4" y="112.6">C</text>
<text x="144.5" y="112.4">33.00</text>
<text x="410.8" y="112.6">C</text>
<text x="66.9" y="129.5">37.99</text>
<text x="66.9" y="135.2">27.00</text>
<text x="34" y="138.6" transform="rotate(-90 34 138.6)">8.00</text>
<text x="324.7" y="160.8">PARTS LIST</text>
<text x="275.6" y="166">QTY</text>
<text x="307.5" y="165.9">PART NUMBER</text>
<text x="362.9" y="166">DESCRIPTION</text>
<text x="28" y="170.8" transform="rotate(-90 28 170.8)">29.50</text>
<text x="34" y="173.4" transform="rotate(-90 34 173.4)">21.50</text>
<text x="277.9" y="171.1">1</text>
<text x="292.3" y="171.1">CDR-AU-V0026-PROLA001</text>
<text x="347.3" y="171.2">Prolongación eje motor</text>
<text x="7.4" y="186.9">B</text>
<text x="410.8" y="186.9">B</text>
<text x="39.6" y="197.7" transform="rotate(-90 39.6 197.7)">7.50</text>
<text x="159.7" y="204.9" transform="rotate(-90 159.7 204.9)">10.00</text>
<text x="172.2" y="204.2">12.00</text>
<text x="99.5" y="215.8">M4x0.7 - 6H ↧ 19.00</text>
<text x="256.4" y="215.3">QTY</text>
<text x="288.3" y="215.3">PART NUMBER</text>
<text x="305.6" y="210.2">PARTS LIST</text>
<text x="343.8" y="215.3">DESCRIPTION</text>
<text x="14.4" y="221.1">M4x0.7 - 6H ↧ 19.00</text>
<text x="258.8" y="220.4">1</text>
<text x="273.1" y="220.4">CDR-AU-V0025-PROLB001</text>
<text x="328.1" y="220.5">Pieza de cierre</text>
<text x="59.4" y="238.4">R19.00</text>
<text x="200.4" y="235.2" transform="rotate(-90 200.4 235.2)">28.50</text>
<text x="40.3" y="246.1" transform="rotate(-90 40.3 246.1)">.50</text>
<text x="62.7" y="250.9">R8.00</text>
<text x="231.1" y="251.4">DRAWN</text>
<text x="343.2" y="252.3">SIMUMAK</text>
<text x="7.4" y="261.1">A</text>
<text x="130.4" y="259.3">7.50</text>
<text x="158.7" y="259.4">14.00</text>
<text x="189" y="259.4">8.00</text>
<text x="410.8" y="261.1">A</text>
<text x="153.1" y="266.6">21.50</text>
<text x="230.9" y="264.6">CHECKED</text>
<text x="47.2" y="274.3">CDR-AU-V0025-PROLB001</text>
<text x="159.1" y="272.7">29.50</text>
<text x="300.3" y="274.5">DWG NO:</text>
<text x="59.5" y="278.5">SCALE 3/2</text>
<text x="231.3" y="278.2">APPROVED</text>
<text x="299.9" y="282.6">REV</text>
<text x="328.5" y="283">SIZE</text>
<text x="370.9" y="285.1">SHEET 6 OF 6</text>
<text x="34.2" y="289.9">6</text>
<text x="104.2" y="289.9">5</text>
<text x="174.2" y="289.9">4</text>
<text x="244.2" y="289.9">3</text>
<text x="314.2" y="289.9">2</text>
<text x="384.2" y="289.9">1</text>
</g>
<g font-size="3.3">
<text x="103.1" y="72.8">↧ 15.00</text>
<text x="99.5" y="220.2">⌴ ⌀9.00 ↧ 10.00</text>
<text x="17" y="225.6">⌴ ⌀9.00 ↧ 10.00</text>
</g>
<g font-size="2.7">
<text x="234.5" y="256.6">Sergio Torremocha</text>
<text x="277.3" y="255.2">02/10/2013</text>
</g>
</svg>
